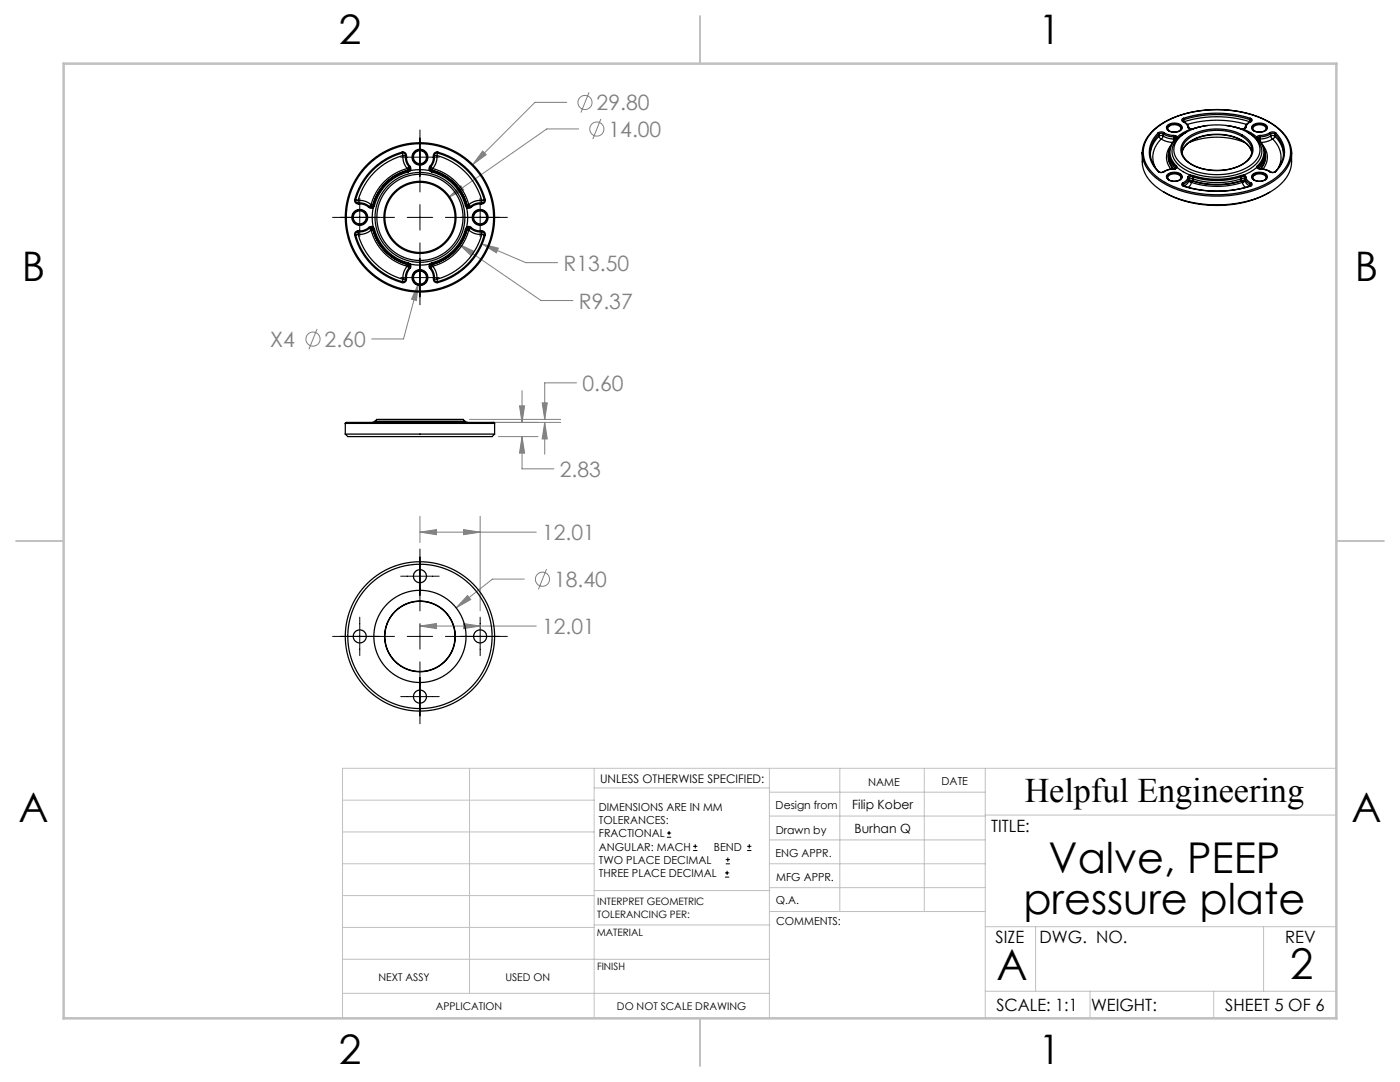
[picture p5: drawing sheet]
<svg xmlns="http://www.w3.org/2000/svg" width="279mm" height="216mm" viewBox="0 0 279 216" stroke-linecap="round" stroke-linejoin="round" font-family="sans-serif">
<g fill="none" stroke="#808080" stroke-width=".2">
<path d="M117.6 18.4l-1.7 4.1M89.6 39.4l2.4-2.3 .6 .8zM96.3 30.1l.7 .8-2.7 1.9zM113.1 20.4h-6.3l-12.5 12.4M115.5 25.7h-6.4l-19.5 13.7M119.9 23.7l-1.6 4.1M83.5 56.6l-.4 3.4-1-.3zM83.5 56.6l-3 11h-6.3M91.5 48.7l3 1.4-.5 .9zM91.5 48.7l16.5 11.3h6.3M96.2 48.7l3.3 .8-.4 1zM96.2 48.7l8.7 3.7h6.4"/>
<path d="M63.3 65.6l-1.6 4.1M104.2 77.9v6.4M115.1 76.4h-6.4v7.3M93.7 83.7h18.2M98.1 84.3h13.8M99.5 87.1h7.9M103.7 81h1l-.5 3.3zM104.2 87.1l.5 3.3h-1zM104.2 87.1v6.5h6.3M108.2 80.4h1l-.5 3.3zM108.7 84.3l.5 3.3h-1zM108.7 84.3v6.3"/>
<path d="M83.8 106.2l3.3-.5v1zM83.8 103v5.3M83.8 106.2h23.2M92.5 105.7l3.3 .5-3.3 .5zM93.3 118.8l.6 .8-2.9 1.7zM95.8 103v18.9M104.6 115.6h-6.3l-7.3 5.7M109.1 113.6l-1.6 4M83.8 124.9l3.3-.5v1zM83.8 124.9h23.2M92.5 124.4l3.3 .5-3.3 .5z"/>
<circle cx="116.7" cy="20.4" r="1.41"/>
<circle cx="119.1" cy="25.8" r="1.41"/>
<circle cx="62.5" cy="67.7" r="1.41"/>
<circle cx="108.3" cy="115.6" r="1.41"/>
</g>
<g fill="none" stroke="#000" stroke-width=".2">
<path d="M71.8 39.5v7.7M80 31.4h7.6M83.8 25.9v12.4M95.8 39.5v7.7M66.4 43.4h12.3M80 55.4h7.6M81.3 43.4h5M83.8 40.8v5.1M83.8 48.5v12.3M88.9 43.4h12.3M80 115h7.6M83.8 109.5v12.4"/>
<path d="M66.4 127h12.3M71.8 123.1v7.7M80 139h7.6M81.3 127h5M83.8 124.4v5.1M83.8 132.1v12.3M88.9 127h12.3M95.8 123.1v7.7M133.1 167.1h.8M133.1 166.2h.8M133.5 165.8v.8M138.3 169.7h.9"/>
<path d="M138.3 168.9h.9M138.8 168.5v.8M144.7 175h.8M144.7 174.2h.8M144.8 172.4h.9M144.8 171.5h.9M145.1 173.8v.8M145.3 171.1v.8M149.1 169.7h.9M149.1 168.9h.9M149.5 168.5v.8"/>
</g>
<g fill="none" stroke="#c0c0c0" stroke-width=".2">
<path d="M68.4 159.7h50.2M93.7 153.3v44.9M118.6 153.3v49.9M118.6 157.2h34.9M153.5 153.3v49.9M153.5 158.1h43.1M167.6 153.3v28.6M184.5 153.3v28.6M196.6 153.3v49.9M266.7 153.3h-198.3v49.9M68.4 178.7h50.2M68.4 172.4h50.2"/>
<path d="M68.4 166h50.2M118.6 177.7h35.1M153.5 167.6h43.1M153.5 162.8h43.1M153.5 172.4h43.1M153.5 177.1h43.1M196.6 162.6h70.1M68.4 198.2h85.1M68.4 185.1h50.2M68.4 191.4h50.2M118.6 191.4h34.9M118.6 184.6h35.1"/>
<path d="M153.7 181.9h42.9M196.6 197.8h70.1M196.6 184.9h70.1M206.7 184.9v12.9M217.5 197.8v5.4M242.2 197.8v5.4M252.2 184.9v12.9"/>
</g>
<path d="M139.7 3.2v9.5M3.2 107.9h9.5M266.7 107.9h9.5M139.7 203.2v9.5" fill="none" stroke="#c0c0c0" stroke-width=".25"/>
<path d="M12.7 12.7h254v190.5h-254z" fill="none" stroke="#c0c0c0" stroke-width=".5"/>
<path d="M104.2 87.1l.5 3.3h-1zM103.7 81h1l-.5 3.3zM108.7 84.3l.5 3.3h-1zM108.2 80.4h1l-.5 3.3zM96.3 30.1l-2 2.7 2.7-1.9zM89.6 39.4l3-1.5-.6-.8zM96.2 48.7l2.9 1.8 .4-1zM91.5 48.7l2.5 2.3 .5-.9zM83.5 56.6l-1.4 3.1 1 .3zM93.3 118.8l-2.3 2.5 2.9-1.7zM92.5 124.4l3.3 .5-3.3 .5zM83.8 124.9l3.3-.5v1zM92.5 105.7l3.3 .5-3.3 .5zM83.8 106.2l3.3-.5v1z" fill="#808080"/>
<g fill="none" stroke="#000" stroke-width=".25">
<path d="M70.8 39.8a.7 .7 0 0 0 .7 .9M70.8 39.8l.2 .1M71 39.9a.5 .5 0 0 0 .5 .6M71 39.9l.5 .1M71.5 40v.5M71.5 40a3.4 3.4 0 0 1 2.6 .8M80.2 30.4a.7 .7 0 0 1 .9 .7M80.2 30.4a13.5 13.5 0 0 0-9.4 9.4M80.2 30.4l.1 .1M80.3 30.5a.5 .5 0 0 1 .6 .6M80.3 30.5a13.3 13.3 0 0 0-9.3 9.4M80.3 30.5l.1 .5"/>
<path d="M80.4 31l.5 .1M80.4 31a12.8 12.8 0 0 0-8.9 9M80.4 31a3.4 3.4 0 0 0 .9 2.6M80.9 31.1h.2M80.9 31.1a2.9 2.9 0 0 0 .8 2.2M81.1 31.1a2.7 2.7 0 0 0 .7 2.1M81.3 33.6l.3-.3a.5 .5 0 0 1-.2 .7M81.3 33.6l.1 .4M81.3 33.6a10.1 10.1 0 0 0-7.2 7.2M81.4 34a9.7 9.7 0 0 0-7 6.9M81.4 34h.1M81.4 34v.1"/>
<path d="M81.4 34a9.7 9.7 0 0 0-7 7M81.4 34.1l.1 .2M81.4 34.1a9.5 9.5 0 0 0-6.8 6.9M81.5 34.3a9.4 9.4 0 0 0-6.8 6.7M81.7 33.3l.1 .3-.1 .3M81.7 33.3a.51 .51 0 0 1-.3 .7M81.7 33.9l-.3 .2M81.7 33.9l.2 .1M81.8 33.2l.2 .4-.1 .4M81.8 33.2l-.1 .1M81.9 34l-.4 .3M81.9 34a9.5 9.5 0 0 1 3.8 0"/>
<path d="M85.7 34l.4 .3M85.8 33.2l-.2 .4 .1 .4M85.8 33.2l.1 .1M85.9 33.9l-.2 .1M85.9 33.9l.3 .2M85.9 33.3l-.1 .3 .1 .3M85.9 33.3a.51 .51 0 0 0 .3 .7M86.1 34.3a9.4 9.4 0 0 1 6.8 6.7M86.2 34.1l-.1 .2M86.2 34.1a9.5 9.5 0 0 1 6.8 6.9M86.2 34v.1M86.2 34a9.7 9.7 0 0 1 7 7"/>
<path d="M86.3 34a9.7 9.7 0 0 1 6.9 6.9M86.3 34h-.1M86.3 33.6l-.3-.3a.5 .5 0 0 0 .3 .7M86.3 33.6v.4M86.3 33.6a10.1 10.1 0 0 1 7.3 7.2M86.5 31.1a2.7 2.7 0 0 1-.7 2.1M86.7 31.1h-.2M86.7 31.1a2.9 2.9 0 0 1-.8 2.2M87.2 31l-.5 .1M87.2 31a3.4 3.4 0 0 1-.9 2.6M87.2 31a12.8 12.8 0 0 1 9 9M87.3 30.5a.5 .5 0 0 0-.6 .6"/>
<path d="M87.3 30.5a13.3 13.3 0 0 1 9.3 9.4M87.3 30.5l-.1 .5M87.4 30.4a13.5 13.5 0 0 1 9.4 9.4M87.4 30.4a.7 .7 0 0 0-.9 .7M87.4 30.4l-.1 .1M96.2 40l-.1 .5M96.2 40a3.4 3.4 0 0 0-2.6 .8M96.6 39.9a.5 .5 0 0 1-.5 .6M96.6 39.9l-.4 .1M96.8 39.8a.7 .7 0 0 1-.7 .9M96.8 39.8l-.2 .1M228 30.5v1.8a7.4 7.4 0 0 0 4.3 6.1 23.1 23.1 0 0 0 21.8-.5 7.1 7.1 0 0 0 3.7-5.6v-1.8"/>
<path d="M228 30.5a7.4 7.4 0 0 0 4.3 6.1 23.1 23.1 0 0 0 21.8-.4 7.1 7.1 0 0 0 3.7-5.7M228 30.4v.1M228 30.4a7.2 7.2 0 0 1 4.1-5.9 22.1 22.1 0 0 1 22.5 .7 6.9 6.9 0 0 1 3.2 5.3M229.9 26.4a17.4 17.4 0 0 1 12-4.5 20.2 20.2 0 0 1 13.1 3.7 5.7 5.7 0 0 1 1.6 7.7 13.7 13.7 0 0 1-8.8 5.1 22.5 22.5 0 0 1-15.9-2.4 6.6 6.6 0 0 1-3.6-6.8l.6-1.4zM231.1 26.5a5.1 5.1 0 0 0 0 7.7M231.1 34.2a1.03 1.03 0 0 0 1.2 .1M231.1 26.5l.2 .2M231.1 34.2l.2 .1M231.3 34.3l.4 .1 .5-.1M231.3 26.7a5 5 0 0 0 0 7.6M231.3 27.2l.1 .3 .3 .2M231.3 27.2a5.5 5.5 0 0 0-1.7 3.6"/>
<path d="M231.3 26.7v.5M231.7 27.7a4.8 4.8 0 0 0-1.1 5.7M231.7 27.7a4.5 4.5 0 0 0 2.3 .7M232.1 27.1l-.4 .6M232.1 27.1a3.9 3.9 0 0 0 2.1 .6M232.1 26.7a3.9 3.9 0 0 0 2.1 .6M232.1 26.7l-.4-.1-.4 .1M232.1 27.1l-.4-.1-.4 .2M232.1 26.7v.4M232.2 34.3h.1M232.3 26.5l.9 .4 1.1 .1M232.3 26.5l-.1-.1a1.03 1.03 0 0 0-1.1 .1"/>
<path d="M232.3 26.5l-.2 .2M232.3 38.4a22.4 22.4 0 0 0 21.1 0M233 25a2.09 2.09 0 0 1 2.9 .3 1.2 1.2 0 0 1-1.5 1.1 1.26 1.26 0 0 1-1.6-1.1zM233 34.8a2.09 2.09 0 0 1 2.9 .3 1.2 1.2 0 0 1-1.5 1.1 1.26 1.26 0 0 1-1.6-1.1zM233.1 34.9a1.82 1.82 0 0 1 2.7 .4 1.64 1.64 0 0 1-2.6 .5 .56 .56 0 0 1-.1-.9zM233.1 25.1a1.82 1.82 0 0 1 2.7 .4 1.64 1.64 0 0 1-2.6 .5 .56 .56 0 0 1-.1-.9zM233.3 30.3a3.6 3.6 0 0 0 .9 3.4M233.3 30.5a3.9 3.9 0 0 0 1.4 2.8M233.3 30.5v.4M233.3 30.9v.1M233.3 31a3.9 3.9 0 0 0 1.3 2.7M233.3 30.4v.1"/>
<path d="M233.4 30.1a3.5 3.5 0 0 0 .7 3.6M233.4 35.9a.64 .64 0 0 1-.3-.7 .64 .64 0 0 1 .7-.4l.6-.1a.88 .88 0 0 1 1.2 1l-.3 .2M233.4 26.1a.62 .62 0 0 1-.3-.7 .62 .62 0 0 1 .7-.4l.7-.1a.81 .81 0 0 1 .9 .2 .81 .81 0 0 1 .1 .9l-.2 .1M233.7 29a3.6 3.6 0 0 0 0 4.7M234.2 27.7v.5M234.2 27.3l.5 .2M234.2 27.7l.2 .2-.2-.2M234.2 27.7l.4 .1M234.2 27.3v.4M234.2 27.7h.1M234.3 33.7h-.1a3.9 3.9 0 0 0-2 .6M234.3 27l.6 .3"/>
<path d="M234.3 33.7l-1.1 .2-.9 .4M234.3 27l-.1 .3M234.7 33.3v.2M234.7 33.3v.3M234.7 27.6l-1 1.4-.4 1.5M234.7 27.5v.1M234.7 27.6h.1M234.7 33.5h.1M234.8 33.1l.1 .3M234.8 27.6a3.6 3.6 0 0 0 0 5.5M234.8 33.1l-.1 .2M234.8 27.6h-.1"/>
<path d="M234.9 33.4l-.6 .3M234.9 33.4l1.2 .9 1.5 .7M234.9 27.3l-.1 .3M234.9 33.4l-.7 .4M234.9 27.3l-.2 .2M235.3 27.5a11.6 11.6 0 0 1 9.8-2.4 7.9 7.9 0 0 1 6.1 3.5 3.6 3.6 0 0 1-1.9 4.6 13 13 0 0 1-13.5-.5 3.3 3.3 0 0 1-.5-5.2zM235.9 30a4.3 4.3 0 0 0 3.4 3.5 9.8 9.8 0 0 0 9.8-1.7 2.72 2.72 0 0 0 .8-1.8M235.9 30a4.1 4.1 0 0 1 3.2-3.3 10.5 10.5 0 0 1 9.6 1.1 2.98 2.98 0 0 1 1.2 2.2M235.9 30v.1M236 24.1l.2 .2M236.1 36.5a.34 .34 0 0 0-.3 .4 .34 .34 0 0 0 .4 .2M236.1 24.3l.2 .1a1.39 1.39 0 0 1 .8 1"/>
<path d="M236.1 36.5l.1 .2M236.2 24.3l.7 .5 .4 .7M236.2 24.3h-.1M236.2 37.1a22.4 22.4 0 0 0 13.3 0M236.2 23.6a22.4 22.4 0 0 1 13.3 0M236.2 23.6a.34 .34 0 0 0-.4 .3 .34 .34 0 0 0 .3 .4M236.2 23.6l.1 .3M236.2 36.7a.19 .19 0 0 0-.2 .2 .19 .19 0 0 0 .2 .2M236.2 36.7v.4M236.2 37.1a22.2 22.2 0 0 0 13.3 0M236.2 37.1h.1M236.3 23.9a22 22 0 0 1 13.1 0"/>
<path d="M236.3 23.9v.4a22 22 0 0 1 13.1 0v-.4M236.3 23.9l-.3 .2M236.6 27.9a10.3 10.3 0 0 1 9.7-1.7 4.9 4.9 0 0 1 3.7 3.3 3.6 3.6 0 0 1-2.5 3.6 10.9 10.9 0 0 1-10.6-.9 2.78 2.78 0 0 1-.3-4.3zM236.8 26.4a4.3 4.3 0 0 0-2.8 4.6 6.9 6.9 0 0 0 5.5 4 13.1 13.1 0 0 0 10.8-2 3.6 3.6 0 0 0-.4-6l-1-.6M237 24.8a21.2 21.2 0 0 1 11.8 0M237 28.7a10.4 10.4 0 0 1 11.8 0M237 28.7l-.7 .8-.4 .9a4.8 4.8 0 0 1 3.7-3.2 10.4 10.4 0 0 1 9.2 1.5 3.1 3.1 0 0 1 1 1.7l-.4-.9-.6-.8M237.1 35.3a1.5 1.5 0 0 1-1 1.2M237.1 25.4l.1 .2 .4 .2M237.1 35.3l.2 .2M237.1 25.4l.2 .1M237.2 28.5a14.8 14.8 0 0 1 11.3 0"/>
<path d="M237.2 25.4l.3 .3M237.3 25.5l.3 .2M237.3 36l.1 .3 .4 .1M237.3 36l.6 .1M237.3 36a1.6 1.6 0 0 1-1 1.1M237.3 35.5a1.62 1.62 0 0 1-1.1 1.2M237.3 35.9l.6 .1M237.3 35.5v.4M237.3 35.9v.1M237.6 25.8l-1.5 .7-1.2 .8M237.6 35l-.4 .1-.1 .2M237.6 35h.5"/>
<path d="M237.6 35l.1 .2M237.6 25.7v.1M237.7 35.2l-.4 .3M237.7 35.2l.3 .1M237.8 36.4a16.6 16.6 0 0 0 10.2 0M237.8 36.4l-.3 .6-.3 .4M237.9 36.1l-.1 .3M237.9 36.1a16.1 16.1 0 0 0 9.9 0M237.9 36a16 16 0 0 0 9.9 0M237.9 36v.1M238 35.3a15.7 15.7 0 0 0 9.7 0M238 35.7a15.8 15.8 0 0 0 9.7 0"/>
<path d="M238 35.7l-.1 .3M238 35.7a.58 .58 0 0 0-.7 .2M238 35.3v.4M238.1 25.7h-.5M238.1 25.7h.1M238.1 35a15.5 15.5 0 0 0 9.5 0M238.1 25.7l-.5 .1M238.1 35l-.1 .3M239.7 25.3l-1.6 .4M241.1 25l-3 .7M244.6 25l3.1 .7M246.1 25.3l1.5 .4"/>
<path d="M247.6 25.7l.5 .1M247.6 35l.1 .3M247.7 25.7l.4 .1M247.7 25.7h-.1M247.7 35.7l.1 .3M247.7 35.7h.5l.3 .2M247.7 35.3v.4M247.8 36v.1M247.8 36.1l.2 .3M248 36.4l.2 .6 .4 .4M248.1 35.2l.4 .3M248.1 35.2l-.4 .1"/>
<path d="M248.1 35l.4 .1 .2 .2M248.1 25.8l1.5 .7 1.2 .8M248.1 35h-.5M248.1 35v.2M248.5 35.5a1.62 1.62 0 0 0 1 1.2M248.5 35.9l-.7 .1M248.5 35.5v.4M248.5 35.9v.1M248.5 36l-.2 .3-.3 .1M248.5 36l-.7 .1M248.5 36a1.6 1.6 0 0 0 .9 1.1M248.5 25.5v.1"/>
<path d="M248.5 25.4l-.3 .4M248.7 35.3a1.5 1.5 0 0 0 .9 1.2M248.7 25.4l-.2 .2-.4 .2M248.7 35.3l-.2 .2M248.7 25.4l-.2 .1M249.4 23.9a.24 .24 0 0 1 .3 .2 .24 .24 0 0 1-.2 .2M249.5 37.1v.1M249.5 37.1h.1M249.5 36.7a.22 .22 0 0 1 .2 .3 .22 .22 0 0 1-.3 .2l.1-.1M249.5 36.7v.5M249.5 37.2h.1M249.5 23.6a.34 .34 0 0 1 .4 .3 .34 .34 0 0 1-.3 .4"/>
<path d="M249.5 23.6l-.1 .3M249.6 24.3l-.8 .5-.3 .7M249.6 24.3h.1M249.6 36.5a.34 .34 0 0 1 .3 .4 .34 .34 0 0 1-.4 .2M249.6 24.3a1.5 1.5 0 0 0-.9 1.1M249.6 36.5l-.1 .2M249.9 30v.2M250 25a2.09 2.09 0 0 1 2.9 .3 1.2 1.2 0 0 1-1.5 1.1 1.26 1.26 0 0 1-1.6-1.1zM250 34.8a2.09 2.09 0 0 1 2.9 .3 1.2 1.2 0 0 1-1.5 1.1 1.26 1.26 0 0 1-1.6-1.1zM250.1 34.9a1.82 1.82 0 0 1 2.7 .4 1.63 1.63 0 0 1-2.5 .6 .6 .6 0 0 1-.2-1zM250.1 25.1a1.82 1.82 0 0 1 2.7 .4 1.63 1.63 0 0 1-2.5 .6 .6 .6 0 0 1-.2-1zM250.4 35.9a.62 .62 0 0 1-.3-.7 .62 .62 0 0 1 .7-.4l.7-.1a.81 .81 0 0 1 .9 .2 .81 .81 0 0 1 .1 .9l-.2 .1"/>
<path d="M250.4 26.1a.64 .64 0 0 1-.3-.7 .64 .64 0 0 1 .7-.5h.6a.88 .88 0 0 1 1.1 1l-.2 .2M250.8 33.4l-1.2 .9-1.5 .7M250.8 33.4l.7 .3M250.8 27.3l.1 .3M250.8 27.3l.2 .2M250.8 33.4l.2 .1M250.9 27.6a3.6 3.6 0 0 1 0 5.5M250.9 33.1l-.1 .3M250.9 33.1l.2 .2M250.9 27.6h.1M251 33.5h.1M251 33.5l.5 .2"/>
<path d="M251 27.5v.1M251 27.6l.1 .1a4.1 4.1 0 0 1 1.3 2.8M251.1 33.3l-.1 .2M251.1 33.3v.3M251.5 33.7l.9 .2 1 .4M251.5 27l-.7 .3M251.5 27v.3M251.5 33.7l1 .1 1.1 .5M251.5 33.7h.1M251.5 27.3l-.5 .2M251.5 27.7l-.4 .1M251.5 27.7l-.2 .3"/>
<path d="M251.5 27.3v.4M251.5 27.7h.1M251.5 27.7v.5M251.9 28.9a3.7 3.7 0 0 1 .2 4.8M252.4 30.1a3.5 3.5 0 0 1-.8 3.6M252.4 30.2a3.6 3.6 0 0 1-.9 3.5M252.4 30.9h.1M252.4 30.5a3.9 3.9 0 0 1-1.3 2.8M252.4 30.9a3.9 3.9 0 0 1-1.2 2.7M252.4 30.5v.4M253.4 26.5l.7-.2 .5 .2M253.4 26.5l-.8 .4-1.1 .1"/>
<path d="M253.4 26.5l.2 .2M253.6 34.3h-.2M253.6 27.1a3.9 3.9 0 0 1-2.1 .6M253.6 27.1l.4 .6M253.6 26.7a3.9 3.9 0 0 1-2.1 .6M253.6 26.7l.4-.1 .4 .1M253.6 27.1l.4-.1 .4 .2M253.6 26.7v.4M254 27.7a4.7 4.7 0 0 1 1.1 5.9M254 27.7a4.5 4.5 0 0 1-2.3 .7M254.4 26.7a5 5 0 0 1 0 7.6M254.4 27.2l-.1 .3-.3 .2"/>
<path d="M254.4 27.2a5.5 5.5 0 0 1 1.8 3.6M254.4 26.7v.5M254.6 34.2l-.6 .2-.4-.1M254.6 34.2a1.03 1.03 0 0 1-1.2 .1M254.6 26.5a5.1 5.1 0 0 1 0 7.7M254.6 26.5l-.2 .2M257.7 29.9l.1 .6M70.8 46.9a13.5 13.5 0 0 0 9.4 9.5M71 46.9h-.2M71 46.9a13.3 13.3 0 0 0 9.3 9.3M71.5 46.8l-.5 .1M71.5 46.8a12.8 12.8 0 0 0 8.9 8.9"/>
<path d="M71.5 46.3a.5 .5 0 0 0-.5 .6M71.5 40.5v.2M71.5 40.5a2.9 2.9 0 0 1 2.3 .7M71.5 46.3v.5M71.5 40.7h.3a2.7 2.7 0 0 1 1.8 .7M71.5 46.1a.7 .7 0 0 0-.7 .8M71.5 46.1v.2M73.6 41.4l.4 .2 .5-.1M73.6 45.4a2.7 2.7 0 0 1-2.1 .7M73.6 45.4l.2 .1M73.8 45.5a2.9 2.9 0 0 1-2.3 .8M73.8 41.2l-.2 .2"/>
<path d="M73.8 41.2l.3 .2 .3-.1M73.8 45.5a.51 .51 0 0 1 .6 .3M74.1 40.8l-.4 .4a.5 .5 0 0 0 .7-.3M74.1 40.8l.3 .1M74.1 45.9a3.4 3.4 0 0 1-2.6 .9M74.1 45.9a10.1 10.1 0 0 0 7.2 7.2M74.4 45.5l.2 .3M74.4 41.3l.1 .2M74.4 45.5l-.3-.1-.3 .1M74.4 45.8a.5 .5 0 0 0-.7-.3l.4 .4M74.4 45.8l-.3 .1M74.4 45.8a9.7 9.7 0 0 0 7 7"/>
<path d="M74.4 40.9v.1M74.4 41a.51 .51 0 0 1-.6 .2M74.4 41h.2M74.4 45.8a9.7 9.7 0 0 0 7 6.9M74.4 45.8h.1M74.5 45.3l.2 .4M74.5 41.5a9.5 9.5 0 0 0 0 3.8M74.5 45.3l-.1 .2M74.5 45.3l-.4-.1-.5 .2M74.6 45.8a9.5 9.5 0 0 0 6.8 6.8M74.6 41h.1M74.6 41l-.2 .3"/>
<path d="M74.6 45.8h-.2M74.7 45.7a9.4 9.4 0 0 0 6.8 6.8M74.7 41l-.2 .5M74.7 45.7l-.1 .1M80.3 56.2l-.1 .2M80.4 55.7l-.1 .5M80.9 55.7a.5 .5 0 0 1-.6 .5M80.9 55.7h-.5M81.1 55.7a.7 .7 0 0 1-.9 .7M81.1 55.7h-.2M81.3 53.1a3.4 3.4 0 0 0-.9 2.6M81.4 52.8a.5 .5 0 0 1 .2 .7l-.3-.4"/>
<path d="M81.4 52.8l-.1 .3M81.4 52.7a.51 .51 0 0 1 .3 .7M81.4 52.7v.1M81.4 52.6l.3 .2M81.4 52.6v.1M81.5 52.5l.4 .2M81.5 52.5l-.1 .1M81.7 53.4a2.9 2.9 0 0 0-.8 2.3M81.7 53.4l.1 .2M81.7 52.8l.1 .3-.1 .3M81.8 53.6a2.7 2.7 0 0 0-.7 2.1M81.9 52.7a9.5 9.5 0 0 0 3.8 0"/>
<path d="M81.9 52.7l-.2 .1M81.9 52.7l.1 .5-.2 .4M85.7 52.7l.2 .1M85.7 52.7l-.1 .5 .2 .4M85.8 53.6a2.7 2.7 0 0 1 .7 2.1M85.9 52.8l-.1 .3 .1 .3M85.9 53.4a2.9 2.9 0 0 1 .8 2.3M85.9 53.4l-.1 .2M86.1 52.5l-.4 .2M86.1 52.5l.1 .1M86.2 52.6l-.3 .2M86.2 52.6v.1"/>
<path d="M86.2 52.7a.51 .51 0 0 0-.3 .7M86.2 52.7l.1 .1M86.3 52.8a.5 .5 0 0 0-.3 .7M86.3 52.8v.3M86.3 53.1l-.3 .4M86.3 53.1a3.4 3.4 0 0 1 .9 2.6M86.5 55.7a.7 .7 0 0 0 .9 .7M86.5 55.7h.2M86.7 55.7a.5 .5 0 0 0 .6 .5M86.7 55.7h.5M87.2 55.7l.1 .5M87.3 56.2l.1 .2"/>
<path d="M92.9 41l.2 .5M92.9 45.7a9.4 9.4 0 0 1-6.8 6.8M92.9 45.7l.1 .1M93 41l.3 .3M93 41h-.1M93 45.8a9.5 9.5 0 0 1-6.8 6.8M93 45.8h.2M93.1 41.5a9.5 9.5 0 0 1 0 3.8M93.1 45.3l-.2 .4M93.1 45.3l.2 .2M93.1 45.3l.4-.1 .5 .2M93.2 41a.51 .51 0 0 0 .7 .2"/>
<path d="M93.2 41h-.2M93.2 45.8a9.7 9.7 0 0 1-7 6.9M93.2 45.8h.1M93.2 45.8a.5 .5 0 0 1 .7-.3l-.3 .4M93.2 45.8l.4 .1M93.2 45.8a9.7 9.7 0 0 1-6.9 7M93.2 40.9v.1M93.3 45.5l-.3 .3M93.3 41.3l-.2 .2M93.3 45.5l.3-.1 .3 .1M93.6 40.8l.3 .4a.5 .5 0 0 1-.7-.3M93.6 40.8l-.4 .1"/>
<path d="M93.6 45.9a3.4 3.4 0 0 0 2.6 .9M93.6 45.9a10.1 10.1 0 0 1-7.3 7.2M93.9 45.5a2.9 2.9 0 0 0 2.2 .8M93.9 41.2l.1 .2M93.9 41.2l-.3 .2-.3-.1M93.9 45.5a.51 .51 0 0 0-.7 .3M94 45.4a2.7 2.7 0 0 0 2.1 .7M94 41.4l-.4 .2-.5-.1M94 45.4l-.1 .1M96.1 46.1a.7 .7 0 0 1 .7 .8M96.1 40.7h-.3a2.7 2.7 0 0 0-1.8 .7M96.1 46.1v.2"/>
<path d="M96.1 46.3a.5 .5 0 0 1 .5 .6M96.1 40.5v.2M96.1 40.5a2.9 2.9 0 0 0-2.2 .7M96.1 46.3l.1 .5M96.2 46.8l.4 .1M96.2 46.8a12.8 12.8 0 0 1-9 8.9M96.6 46.9h.2M96.6 46.9a13.3 13.3 0 0 1-9.3 9.3M96.8 46.9a13.5 13.5 0 0 1-9.4 9.5M68.9 84.5l.2-.2h29.4l.2 .2M68.9 86.6l.5 .5h28.8l.5-.5M68.9 86.6h29.8"/>
<path d="M68.9 84.5h29.8M68.9 84.5v2.1M74.7 84.3h.1M74.8 84.1l-.5 .2M74.8 84.1l.4-.4h17.2l.4 .4M74.8 84.1h18M81.5 84.3h.1M86.1 84.3h.1M92.8 84.1l.5 .2M92.9 84.3h.1M98.7 84.5v2.1"/>
<circle cx="83.8" cy="31.4" r="1.58"/>
<circle cx="83.8" cy="31.4" r="1.44"/>
<circle cx="83.8" cy="31.4" r="1.3"/>
<circle cx="71.8" cy="43.4" r="1.58"/>
<circle cx="71.8" cy="43.4" r="1.44"/>
<circle cx="71.8" cy="43.4" r="1.3"/>
<circle cx="83.8" cy="55.4" r="1.58"/>
<circle cx="83.8" cy="43.4" r="7"/>
<circle cx="83.8" cy="55.4" r="1.44"/>
<circle cx="83.8" cy="43.4" r="14.7"/>
<circle cx="83.8" cy="43.4" r="14.9"/>
<circle cx="83.8" cy="43.4" r="8.6"/>
<circle cx="83.8" cy="55.4" r="1.3"/>
<circle cx="83.8" cy="43.4" r="7.2"/>
<circle cx="83.8" cy="43.4" r="9"/>
<circle cx="95.8" cy="43.4" r="1.58"/>
<circle cx="95.8" cy="43.4" r="1.3"/>
<circle cx="95.8" cy="43.4" r="1.44"/>
<circle cx="83.8" cy="115" r="1.3"/>
<circle cx="71.8" cy="127" r="1.3"/>
<circle cx="83.8" cy="127" r="7"/>
<circle cx="83.8" cy="139" r="1.3"/>
<circle cx="83.8" cy="127" r="14.4"/>
<circle cx="83.8" cy="127" r="9.2"/>
<circle cx="83.8" cy="127" r="14.9"/>
<circle cx="83.8" cy="127" r="7.1"/>
<circle cx="95.8" cy="127" r="1.3"/>
</g>
<g font-size="8.5">
<text x="209.3" y="174.2">Valve, PEEP</text>
<text x="204.2" y="182.3">pressure plate</text>
<text x="198.9" y="195.5">A</text>
<text x="257.4" y="195.4">2</text>
</g>
<g font-size="8.1">
<text x="67.6" y="8.9">2</text>
<text x="207.3" y="8.9">1</text>
<text x="4.4" y="56.2">B</text>
<text x="270.4" y="56.2">B</text>
<text x="3.7" y="164.1">A</text>
<text x="269.7" y="164.1">A</text>
<text x="67.6" y="212.4">2</text>
<text x="207.3" y="212.4">1</text>
</g>
<text font-size="6.9" x="204.5" y="160.1">Helpful Engineering</text>
<g font-size="4.2" fill="#808080">
<text x="119.1" y="22">29.80</text>
<text x="121.4" y="27.3">14.00</text>
<text x="112.4" y="54">R13.50</text>
<text x="115.5" y="61.6">R9.37</text>
<text x="53.9" y="69.2">X4</text>
<text x="64.8" y="69.2">2.60</text>
<text x="116.2" y="78">0.60</text>
<text x="111.7" y="95.2">2.83</text>
<text x="108.2" y="107.8">12.01</text>
<text x="110.6" y="117.1">18.40</text>
<text x="108.2" y="126.5">12.01</text>
</g>
<g font-size="3.4">
<text x="197.8" y="166">TITLE:</text>
<text x="198.7" y="188.1">SIZE</text>
<text x="207.5" y="188.1">DWG. NO.</text>
<text x="256.5" y="188.2">REV</text>
<text x="198.8" y="201.7">SCALE: 1:1</text>
<text x="217.7" y="201.8">WEIGHT:</text>
<text x="244.5" y="201.7">SHEET 5 OF 6</text>
</g>
<g font-size="2.5">
<text x="170.1" y="161.4">Filip Kober</text>
<text x="170.6" y="166.2">Burhan Q</text>
</g>
<text font-size="2.4" x="119.8" y="156.2">UNLESS OTHERWISE SPECIFIED:</text>
<g font-size="2.2">
<text x="119.5" y="161.8">DIMENSIONS ARE IN MM</text>
<text x="154.8" y="161.4">Design from</text>
<text x="173.2" y="156.8">NAME</text>
<text x="187.9" y="156.7">DATE</text>
<text x="119.5" y="164.4">TOLERANCES:</text>
<text x="119.5" y="167.1">FRACTIONAL</text>
<text x="154.9" y="166.3">Drawn by</text>
<text x="119.5" y="169.7">ANGULAR: MACH</text>
<text x="119.5" y="172.4">TWO PLACE DECIMAL</text>
<text x="142.5" y="169.7">BEND</text>
<text x="154.8" y="171">ENG APPR.</text>
<text x="119.5" y="175">THREE PLACE DECIMAL</text>
<text x="154.9" y="175.7">MFG APPR.</text>
<text x="154.9" y="180.4">Q.A.</text>
<text x="154.9" y="184.6">COMMENTS:</text>
</g>
<g font-size="2.1">
<text x="75.5" y="195.7">NEXT ASSY</text>
<text x="100.9" y="195.7">USED ON</text>
<text x="86.9" y="201.5">APPLICATION</text>
<text x="123.1" y="201.6">DO NOT SCALE DRAWING</text>
</g>
<g font-size="2">
<text x="119.2" y="180.6">INTERPRET GEOMETRIC</text>
<text x="119.2" y="183.1">TOLERANCING PER:</text>
<text x="119.1" y="186.7">MATERIAL</text>
<text x="119.1" y="193.5">FINISH</text>
</g>
</svg>
